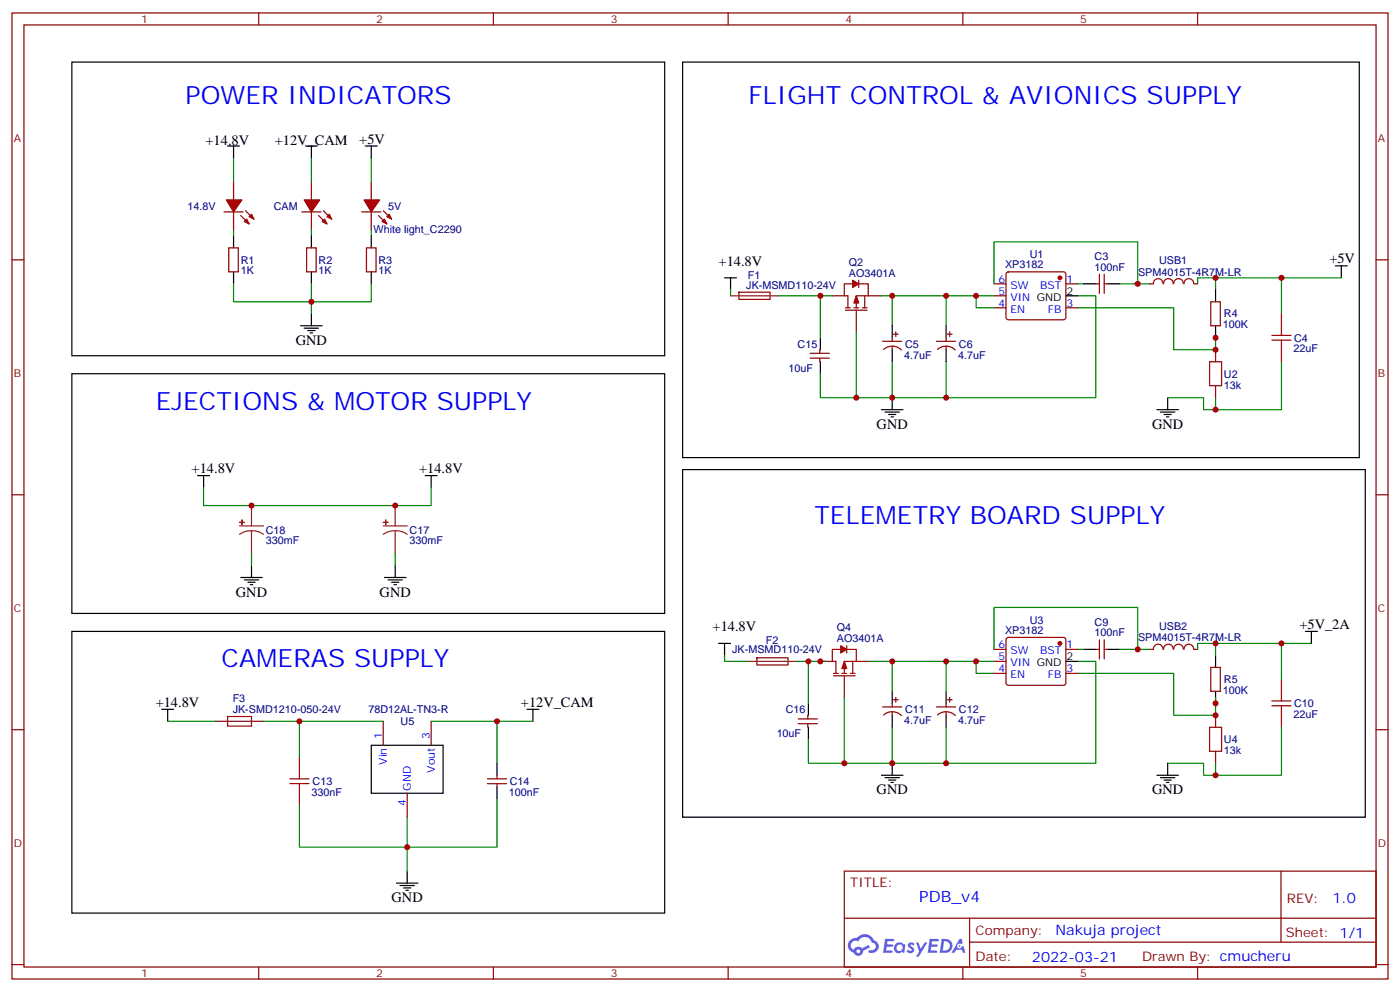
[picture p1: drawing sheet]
<svg xmlns="http://www.w3.org/2000/svg" width="412mm" height="292mm" viewBox="0 0 412 292" stroke-linecap="round" stroke-linejoin="round" font-family="sans-serif">
<g fill="none" stroke="#870000" stroke-width=".35">
<path d="M3.5 3.8h405.4v284.3h-405.4zM7.1 7.3h398.2v277.3h-398.2zM76.2 3.8v3.5M145.3 3.8v3.5M214.5 3.8v3.5M283.6 3.8v3.5M352.8 3.8v3.5M3.5 76.5h3.6M405.3 76.5h3.6M3.5 145.6h3.6M405.3 145.6h3.6M3.5 214.8h3.6"/>
<path d="M405.3 214.8h3.6M248.7 256.4h156.6v28.2h-156.6zM377.3 256.4v20.9M248.7 270.2h156.5M285.6 277.3h119.6M285.6 270.2v14.2M3.5 283.9h3.6M76.2 284.6v3.5M145.3 284.6v3.5M214.5 284.6v3.5M283.6 284.6v3.5M352.8 284.6v3.5"/>
<path d="M405.3 283.9h3.6"/>
</g>
<g fill="#5487ff">
<path d="M267.7 277.6a1.22 1.22 0 0 1 1.7 .2l-.4 .6a.47 .47 0 0 0-.3-.4 .47 .47 0 0 0-.5 .2l.1 .2a1.14 1.14 0 0 1 .8 1.8 1.14 1.14 0 0 1-1.9 0l-.2-.2 .5-.6 .7 .5a.29 .29 0 0 0 .3-.3 .29 .29 0 0 0-.2-.3 1.04 1.04 0 0 1-.6-1.7z"/>
<path d="M260.7 276.3h2.4l.3 .2-.2 .5-1.8 .1-.1 .8h1.5l.3 .4-.3 .4h-1.6l-.2 1.1h1.7l.2 .3-.2 .3-2.6 .1z"/>
<path d="M273.8 276.3h2.4l.3 .2-.1 .5-1.8 .1-.2 .8h1.6l.3 .4-.4 .4h-1.6l-.1 1.1h1.7l.2 .3-.2 .3-2.6 .1z"/>
<path d="M282.6 276.3h.7l.3 1.3-.6 .3a.69 .69 0 0 0-1 .3 .69 .69 0 0 0 .4 .9 .69 .69 0 0 0 .9-.6l.5-.2 .6 2.2h-.8l-.2-.9h-1.8l-.5 .9h-.8z"/>
<path d="M269.8 277.4h.8l.6 1.8 1.1-1.8h.9l-2.6 4.2h-.8l.9-1.5z"/>
<path d="M277.4 276.3l-.6 4.2h1.3a2.11 2.11 0 0 0 2.5-2.1 2.11 2.11 0 0 0-2.5-2.1zM278.1 277.1a1.39 1.39 0 0 1 1.7 1.4 1.39 1.39 0 0 1-1.8 1.3h-.3z"/>
<path d="M263.7 277.9a1.54 1.54 0 0 0-.1 2.2 1.54 1.54 0 0 0 2.2 .1l.6 .3 .3-2.3-.2-.3h-.4a1.49 1.49 0 0 0-2.4 0zM264 278.9a.94 .94 0 0 1 1.8 0 .94 .94 0 0 1-1.8 0z"/>
<path d="M250.4 276.7a2.18 2.18 0 0 0 1.1 3.7 1.44 1.44 0 0 0 1.6 .9 1.44 1.44 0 0 0 1.2-1.4l2-1.1-.5-.7-1.9 1a1.47 1.47 0 0 0-2.4 .4 1.39 1.39 0 0 1-.7-1.9 1.39 1.39 0 0 1 2-.5 2.12 2.12 0 0 1 2.2-1.3 2.12 2.12 0 0 1 1.9 1.7 1.14 1.14 0 0 1 1.1 1.4 1.14 1.14 0 0 1-1.7 .7 .43 .43 0 0 0-.5 .4 .43 .43 0 0 0 .4 .5 1.98 1.98 0 0 0 2.5-1.2 1.98 1.98 0 0 0-1.2-2.6 3.1 3.1 0 0 0-5.3-.6l-.9 .1zM252.3 280a.55 .55 0 0 1 1.1 0 .55 .55 0 0 1-1.1 0z"/>
<circle cx="282.6" cy="278.4" r=".26"/>
</g>
<g fill="none" stroke="#870000" stroke-width=".35">
<path d="M68.8 53.6v5.2M91.7 53.6v5.2M109.4 53.6v5.2M66 62.4h5.6M67.4 73h2.8v7h-2.8zM68.8 62.4v5.3M70.9 63.4l2.5 2.5M72.3 62l2.5 2.5M88.9 62.4h5.6M90.3 73h2.8v7h-2.8zM91.7 62.4v5.3M93.8 63.4l2.5 2.5"/>
<path d="M95.2 62l2.5 2.5M106.5 62.4h5.7M107.9 73h2.9v7h-2.9zM109.4 62.4v5.3M111.5 63.4l2.4 2.5M112.9 62l2.5 2.5M217.7 86h9.1v2.1h-9.1zM245.2 87.1h3.5M249.1 90.6h1.4M249.1 91.3h6.3M251.2 83.5h-2.5v3.6h1.1v3.5M251.5 90.6h1.4"/>
<path d="M252.2 91.3v6.3M252.9 83.5h2.9v3.6M252.9 82.5v2.1M254 90.6h1.4M254.7 87.1v3.5M255.8 87.1h-3.6v3.5M255.8 87.1h3.5M262.8 99.4v1.1M263.2 98.4h1.4M263.9 97.6v1.5M278.7 99.4v1.1M279 98.4h1.5"/>
<path d="M279.8 97.6v1.5M292.8 83.5h3.5M292.8 90.6h3.5M292.8 87.1h3.5M296.6 80.2l.4-.2h16.3l.5 .2 .2 .5v12.7l-.3 .5-.4 .2h-16.3l-.5-.2-.2-.5v-12.7zM314 83.5h3.5M314 90.6h3.5M322.8 83.5h1M323.8 80.7v5.7M325.3 83.5h1M325.3 80.7v5.7M338.7 83.5h1"/>
<path d="M339.8 83.5a1.41 1.41 0 0 1 1.4-1.5 1.41 1.41 0 0 1 1.4 1.5M342.8 83.5a1.41 1.41 0 0 1 1.4-1.5 1.41 1.41 0 0 1 1.4 1.5M345.7 83.5a1.41 1.41 0 0 1 1.5-1.5 1.41 1.41 0 0 1 1.4 1.5M348.8 83.5a1.41 1.41 0 0 1 1.4-1.5 1.41 1.41 0 0 1 1.4 1.5M351.7 83.5h1.1M356.7 88.8h2.8v7.1h-2.8zM377.5 92.4v3.5M238.7 104h5.6M238.7 105.4h5.6M241.5 102.9v1.1M241.5 105.4v1.1M260 100.5h5.6"/>
<path d="M260.3 102.9a3.8 3.8 0 0 1 5.2 .1M262.8 101.9v1M275.9 100.5h5.6M276.2 102.9a3.8 3.8 0 0 1 5.2 .1M278.7 101.9v1M358.1 102.9v3.6M358.1 113.5v3.6M377.5 102.9v3.6M223 193.6h9.1v2.1h-9.1zM241.7 194.7h3.5M245.5 198.2h1.4M245.5 198.9h6.4"/>
<path d="M247.6 191.1h-2.4v3.6h1v3.5M248 198.2h1.4M248.7 198.9v6.3M249.4 191.1h2.8v3.6M249.4 190.1v2.1M250.5 198.2h1.4M251.2 194.7v3.5M252.2 194.7h-3.5v3.5M252.2 194.7h3.6M292.8 191.1h3.5M292.8 198.2h3.5M292.8 194.7h3.5"/>
<path d="M296.6 187.8l.4-.2h16.3l.5 .2 .2 .5v12.7l-.3 .5-.4 .2h-16.3l-.5-.2-.2-.5v-12.7zM314 191.1h3.5M314 198.2h3.5M322.8 191.1h1M323.8 188.3v5.7M325.3 188.3v5.7M325.3 191.1h1M338.7 191.1h1M339.8 191.1a1.41 1.41 0 0 1 1.4-1.5 1.41 1.41 0 0 1 1.4 1.5M342.8 191.1a1.41 1.41 0 0 1 1.4-1.5 1.41 1.41 0 0 1 1.4 1.5M345.7 191.1a1.41 1.41 0 0 1 1.5-1.5 1.41 1.41 0 0 1 1.4 1.5M348.8 191.1a1.41 1.41 0 0 1 1.4-1.5 1.41 1.41 0 0 1 1.4 1.5"/>
<path d="M351.7 191.1h1.1M356.7 196.4h2.8v7.1h-2.8zM377.5 200v3.5M63.5 212.3h14.1M112.9 212.3v7.1M127 212.3v7.1M235.1 211.6h5.7M235.1 213h5.7M237.9 210.5v1.1M237.9 213v1.1M260 208.1h5.6M260.3 210.4a3.8 3.8 0 0 1 5.2 .2"/>
<path d="M262.8 207v1.1M262.8 209.5v1M263.2 206h1.4M263.9 205.2v1.5M275.9 208.1h5.6M276.2 210.4a3.8 3.8 0 0 1 5.2 .2M278.7 207v1.1M278.7 209.5v1M279 206h1.5M279.8 205.2v1.5M358.1 210.5v3.6M377.5 210.5v3.6"/>
<path d="M88.2 222.9v3.5M88.2 233.5v3.5M119.9 233.5v7M143.6 229.2h5.6M143.6 230.6h5.6M146.4 228.2v1M146.4 230.6v1.1M358.1 221.1v3.5"/>
</g>
<g fill="#870000" stroke="#870000" stroke-width=".35">
<path d="M94.9 65.2l.7-.7 .7 1.4z"/>
<path d="M96.3 63.8l.7-.7 .7 1.4z"/>
<path d="M89.6 58.8h4.6l-2.5 3.6z"/>
<path d="M112.5 65.2l.7-.7 .7 1.4z"/>
<path d="M113.9 63.8l.8-.7 .7 1.4z"/>
<path d="M107.2 58.8h4.6l-2.4 3.6z"/>
<path d="M72 65.2l.7-.7 .7 1.4z"/>
<path d="M73.4 63.8l.7-.7 .7 1.4z"/>
<path d="M66.7 58.8h4.6l-2.5 3.6z"/>
<path d="M252.2 87.1l.7 2.1h-1.4z"/>
<path d="M251.2 82.5l1.7 1-1.7 1.1z"/>
<path d="M248.7 194.7l.7 2.1h-1.4z"/>
<path d="M247.6 190.1l1.8 1-1.8 1.1z"/>
<circle cx="312.2" cy="81.8" r=".53"/>
<circle cx="312.2" cy="189.4" r=".53"/>
</g>
<g fill="none" stroke="#000" stroke-width=".35">
<path d="M21.2 18.3h174.6v86.4h-174.6zM201.1 18.3h199.3v116.4h-199.3zM67 43h3.6M68.8 43v3.5M90 43h3.5M91.7 43v3.5M107.6 43h3.5M109.4 43v3.5M68.8 69.4v3.6M91.7 69.4v3.6M109.4 69.4v3.6M393.3 78.2h3.6"/>
<path d="M395.1 78.2v3.6M68.8 80v3.5M88.5 95.9h6.4M89.6 96.6h4.2M90.7 97.3h2.1M91.4 98h.7M91.7 80v3.5M91.7 92.4v3.5M109.4 80v3.5M213.4 81.8h3.6M215.2 81.8v3.5M241.7 99.4v3.5"/>
<path d="M262.8 95.9v3.5M278.7 95.9v3.5M314 87.1h3.5M319.3 83.5h3.5M326.3 83.5h3.5M358.1 85.3v3.5M358.1 95.9v3.5M21.2 110h174.6v70.6h-174.6zM241.7 106.5v3.5M262.8 102.9v3.6M262.8 117.1v3.5M278.7 102.9v3.6"/>
<path d="M344 117.1v3.5M58.2 140h3.5M60 140v3.5M125.2 140h3.6M127 140v3.5M201.1 138.2h201.1v102.3h-201.1zM259.6 120.6h6.4M260.7 121.3h4.2M261.8 122h2.1M262.5 122.7h.7M340.8 120.6h6.3M341.8 121.3h4.3"/>
<path d="M342.9 122h2.1M343.6 122.7h.7M70.9 170h6.4M72 170.7h4.2M73 171.4h2.1M73.7 172.1h.7M74.1 166.4v3.6M113.2 170h6.4M114.3 170.7h4.2M115.4 171.4h2.1M116.1 172.1h.7M116.4 166.4v3.6"/>
<path d="M21.2 185.8h174.6v82.9h-174.6zM211.7 189.4h3.5M213.4 189.4v3.5M314 194.7h3.5M319.3 191.1h3.5M326.3 191.1h3.5M358.1 192.9v3.5M384.5 185.8h3.6M386.3 185.8v3.6M47.6 208.8h3.6M49.4 208.8v3.5M109.4 219.4h21.1v14.1h-21.1z"/>
<path d="M155.2 208.8h3.5M157 208.8v3.5M238.1 207v3.5M238.1 214.1v3.5M262.8 203.5v3.5M262.8 210.5v3.6M278.7 203.5v3.5M278.7 210.5v3.6M358.1 203.5v3.5M146.4 224.6v3.6M146.4 231.7v3.5M259.6 228.2h6.4"/>
<path d="M260.7 228.9h4.2M261.8 229.6h2.1M262.5 230.3h.7M262.8 224.6v3.6M340.8 228.2h6.3M341.8 228.9h4.3M342.9 229.6h2.1M343.6 230.3h.7M344 224.6v3.6M116.8 259.9h6.3M119.9 256.4v3.5M117.8 260.6h4.3"/>
<path d="M118.9 261.3h2.1M119.6 262h.7"/>
</g>
<g fill="none" stroke="#008700" stroke-width=".35">
<path d="M68.8 46.5v7.1M91.7 46.5v7.1M109.4 46.5v7.1M68.8 67.7v1.7M91.7 67.7v1.7M109.4 67.7v1.7M68.8 83.5v5.3h40.6v-5.3M91.7 83.5v8.9M215.2 85.3v1.8M229.3 87.1h15.9M241.7 87.1v12.3M252.2 97.6v19.5h10.6"/>
<path d="M259.3 87.1h28.2v3.5h5.3M262.8 87.1v8.8M278.7 87.1v8.8M287.5 87.1h5.3M292.8 83.5v-12.3h42.3v12.3h3.6M317.5 90.6h28.2v12.3h12.4v-5.3M317.5 87.1h5.3v30h-44.1M317.5 83.5h1.8M329.8 83.5h5.3M352.8 83.5v-1.7h5.3v3.5M358.1 81.8h19.4v10.6M377.5 81.8h17.6"/>
<path d="M241.7 110v7.1h10.5M262.8 106.5v10.6h15.9v-10.6M344 117.1h10.5v3.5h3.6M377.5 106.5v14.1h-19.4v-3.5M60 143.5v5.3h67v-5.3M74.1 162.9v3.5M116.4 162.9v3.5M213.4 192.9v1.8h7.1M234.6 194.7h8.8M238.1 194.7v12.3M255.8 194.7h31.7v3.5h5.3M262.8 194.7v8.8"/>
<path d="M278.7 194.7v8.8M287.5 194.7h5.3M292.8 191.1v-12.3h42.3v12.3h3.6M317.5 194.7h5.3v29.9h-44.1M317.5 198.2h28.2v12.3h12.4v-5.3M317.5 191.1h1.8M329.8 191.1h5.3M352.8 191.1v-1.7h5.3v3.5M358.1 189.4h19.4v10.6M377.5 189.4h8.8M49.4 212.3h14.1M77.6 212.3h35.3"/>
<path d="M88.2 212.3v10.6M127 212.3h30M146.4 212.3v12.3M238.1 217.6v7h10.6M248.7 205.2v19.4h14.1M262.8 214.1v10.5h15.9v-10.5M377.5 214.1v14.1h-19.4v-3.6M88.2 237v12.3h31.7v-8.8M146.4 235.2v14.1h-26.5v7.1M344 224.6h10.5v3.6h3.6"/>
</g>
<g fill="none" stroke="#a10000" stroke-width=".35">
<path d="M374.6 98.7h5.7M377.5 95.9v2.8M356.3 106.5h3.5v7h-3.5zM374.6 100.1h5.7M377.5 100.1v2.8M67 210.9h7.1v2.8h-7.1zM356.3 214.1h3.5v7h-3.5zM374.6 206.3h5.7M374.6 207.7h5.7M377.5 203.5v2.8M377.5 207.7v2.8M85.4 230.6h5.6"/>
<path d="M85.4 229.2h5.6M88.2 226.4v2.8M88.2 230.6v2.9"/>
</g>
<path d="M215.2 87.1h14.1M70.6 154.8h7M74.1 156.2l1.8 .2 1.7 .9M74.1 156.2l-1.9 .2-1.6 .9M74.1 148.8v6M74.1 156.2v6.7M112.9 154.8h7M116.4 156.2l1.9 .2 1.6 .9M116.4 156.2l-1.8 .2-1.7 .9M116.4 148.8v6M116.4 156.2v6.7M220.5 194.7h14.1" fill="none" stroke="#8c2424" stroke-width=".35"/>
<g fill="#8c2424" stroke="#8c2424" stroke-width=".35">
<path d="M112.9 153.7l1.4 .1z"/>
<path d="M113.6 153v1.4z"/>
<path d="M70.6 153.7l1.4 .1z"/>
<path d="M71.3 153v1.4z"/>
</g>
<g fill="#c00">
<circle cx="262.8" cy="117.1" r=".88"/>
<circle cx="358.1" cy="81.8" r=".88"/>
<circle cx="335.1" cy="83.5" r=".88"/>
<circle cx="278.7" cy="117.1" r=".88"/>
<circle cx="358.1" cy="120.6" r=".88"/>
<circle cx="358.1" cy="99.4" r=".88"/>
<circle cx="358.1" cy="102.9" r=".88"/>
<circle cx="358.1" cy="210.5" r=".88"/>
<circle cx="358.1" cy="207" r=".88"/>
<circle cx="358.1" cy="228.2" r=".88"/>
<circle cx="278.7" cy="224.6" r=".88"/>
<circle cx="335.1" cy="191.1" r=".88"/>
<circle cx="358.1" cy="189.4" r=".88"/>
<circle cx="262.8" cy="224.6" r=".88"/>
<circle cx="377.5" cy="189.4" r=".88"/>
<circle cx="377.5" cy="81.8" r=".88"/>
<circle cx="146.4" cy="212.3" r=".88"/>
<circle cx="119.9" cy="249.3" r=".88"/>
<circle cx="88.2" cy="212.3" r=".88"/>
<circle cx="91.7" cy="88.8" r=".88"/>
<circle cx="262.8" cy="87.1" r=".88"/>
<circle cx="278.7" cy="87.1" r=".88"/>
<circle cx="241.7" cy="194.7" r=".88"/>
<circle cx="278.7" cy="194.7" r=".88"/>
<circle cx="262.8" cy="194.7" r=".88"/>
<circle cx="241.7" cy="87.1" r=".88"/>
<circle cx="252.2" cy="117.1" r=".88"/>
<circle cx="238.1" cy="194.7" r=".88"/>
<circle cx="248.7" cy="224.6" r=".88"/>
<circle cx="74.1" cy="148.8" r=".88"/>
<circle cx="116.4" cy="148.8" r=".88"/>
<circle cx="287.5" cy="87.1" r=".88"/>
<circle cx="287.5" cy="194.7" r=".88"/>
</g>
<g font-size="7.4" fill="#00f">
<text x="54.7" y="30.6">POWER INDICATORS</text>
<text x="220.5" y="30.6">FLIGHT CONTROL &amp; AVIONICS SUPPLY</text>
<text x="45.9" y="120.6">EJECTIONS &amp; MOTOR SUPPLY</text>
<text x="239.9" y="154.1">TELEMETRY BOARD SUPPLY</text>
<text x="65.3" y="196.4">CAMERAS SUPPLY</text>
</g>
<text font-size="4.6" fill="#00f" x="270.8" y="265.4">PDB_v4</text>
<g font-size="4.2">
<text x="60.5" y="42.6">+14.8V</text>
<text x="80.9" y="42.6">+12V_CAM</text>
<text x="105.8" y="42.3">+5V</text>
<text x="391.6" y="77.5">+5V</text>
<text x="211.7" y="78.2">+14.8V</text>
<text x="87.1" y="101.5">GND</text>
<text x="258.2" y="126.2">GND</text>
<text x="339.4" y="126.2">GND</text>
<text x="56.4" y="139.3">+14.8V</text>
<text x="123.5" y="139.3">+14.8V</text>
<text x="69.5" y="175.6">GND</text>
<text x="111.8" y="175.6">GND</text>
<text x="209.9" y="185.8">+14.8V</text>
<text x="382.8" y="185.1">+5V_2A</text>
<text x="45.9" y="208.1">+14.8V</text>
<text x="153.5" y="208.1">+12V_CAM</text>
<text x="258.2" y="233.8">GND</text>
<text x="339.4" y="233.8">GND</text>
<text x="115.4" y="265.6">GND</text>
</g>
<g font-size="4.2" fill="#00f">
<text x="392.5" y="265.7">1.0</text>
<text x="310.9" y="275.2">Nakuja project</text>
<text x="304" y="283">2022-03-21</text>
</g>
<g font-size="3.9" fill="#800">
<text x="250.5" y="261">TITLE:</text>
<text x="379.1" y="265.7">REV:</text>
<text x="287.4" y="275.2">Company:</text>
<text x="378.7" y="275.8">Sheet: 1/1</text>
<text x="287.4" y="282.9">Date:</text>
<text x="336.4" y="282.9">Drawn By: cmucheru</text>
</g>
<g font-size="3.2" fill="#800">
<text x="41.6" y="6.8">1</text>
<text x="110.8" y="6.8">2</text>
<text x="179.9" y="6.8">3</text>
<text x="249.1" y="6.8">4</text>
<text x="318.2" y="6.8">5</text>
<text x="4.1" y="41.9">A</text>
<text x="405.9" y="41.9">A</text>
<text x="4.1" y="111.1">B</text>
<text x="405.9" y="111.1">B</text>
<text x="4.1" y="180.2">C</text>
<text x="405.9" y="180.2">C</text>
<text x="4.1" y="249.3">D</text>
<text x="405.9" y="249.3">D</text>
<text x="41.6" y="287.6">1</text>
<text x="110.8" y="287.6">2</text>
<text x="179.9" y="287.6">3</text>
<text x="249.1" y="287.6">4</text>
<text x="318.2" y="287.6">5</text>
</g>
<g font-size="3.2" fill="#000080">
<text x="55.2" y="61.8">14.8V</text>
<text x="80.6" y="61.7">CAM</text>
<text x="114.3" y="61.8">5V</text>
<text x="110.1" y="68.7">White light_C2290</text>
<text x="70.9" y="77.7">R1</text>
<text x="93.8" y="77.7">R2</text>
<text x="111.5" y="77.7">R3</text>
<text x="303.3" y="76">U1</text>
<text x="322.5" y="76.5">C3</text>
<text x="341.4" y="77.8">USB1</text>
<text x="70.9" y="80.8">1K</text>
<text x="93.8" y="80.8">1K</text>
<text x="111.5" y="80.8">1K</text>
<text x="220.3" y="82">F1</text>
<text x="250" y="81.4">AO3401A</text>
<text x="250" y="78.2">Q2</text>
<text x="296.1" y="79">XP3182</text>
<text x="322.4" y="79.7">100nF</text>
<text x="335.2" y="81.2">SPM4015T-4R7M-LR</text>
<text x="219.8" y="84.9">JK-MSMD110-24V</text>
<text x="360.5" y="93.4">R4</text>
<text x="360.2" y="96.6">100K</text>
<text x="381.2" y="100.6">C4</text>
<text x="235" y="102.3">C15</text>
<text x="266.3" y="105.5">4.7uF</text>
<text x="266.6" y="102.3">C5</text>
<text x="282.2" y="105.5">4.7uF</text>
<text x="282.5" y="102.3">C6</text>
<text x="381" y="103.7">22uF</text>
<text x="232.3" y="109.4">10uF</text>
<text x="360.5" y="111.1">U2</text>
<text x="360.5" y="114.3">13k</text>
<text x="78.3" y="160">330mF</text>
<text x="78.3" y="157">C18</text>
<text x="120.6" y="160">330mF</text>
<text x="120.6" y="157">C17</text>
<text x="246.5" y="185.8">Q4</text>
<text x="303.3" y="183.6">U3</text>
<text x="322.5" y="184.1">C9</text>
<text x="341.4" y="185.4">USB2</text>
<text x="225.6" y="189.6">F2</text>
<text x="246.5" y="189">AO3401A</text>
<text x="296.1" y="186.5">XP3182</text>
<text x="322.4" y="187.3">100nF</text>
<text x="335.2" y="188.8">SPM4015T-4R7M-LR</text>
<text x="215.7" y="192.3">JK-MSMD110-24V</text>
<text x="360.5" y="201">R5</text>
<text x="68.5" y="209.8">JK-SMD1210-050-24V</text>
<text x="68.5" y="206.6">F3</text>
<text x="108.5" y="210">78D12AL-TN3-R</text>
<text x="231.4" y="209.9">C16</text>
<text x="266.6" y="209.9">C11</text>
<text x="282.5" y="209.9">C12</text>
<text x="360.2" y="204.2">100K</text>
<text x="381.2" y="208.2">C10</text>
<text x="118" y="213.5">U5</text>
<text x="266.3" y="213.1">4.7uF</text>
<text x="282.2" y="213.1">4.7uF</text>
<text x="381" y="211.3">22uF</text>
<text x="228.8" y="217">10uF</text>
<text x="360.5" y="221.9">13k</text>
<text x="360.5" y="218.7">U4</text>
<text x="92.1" y="231">C13</text>
<text x="150.2" y="231.1">C14</text>
<text x="91.7" y="234.2">330nF</text>
<text x="149.9" y="234.3">100nF</text>
</g>
<g font-size="3.2" fill="#00f">
<text x="294.1" y="83.2">6</text>
<text x="314.1" y="83.2">1</text>
<text x="294.1" y="86.7">5</text>
<text x="297.6" y="88.5">VIN GND</text>
<text x="297.6" y="84.9">SW</text>
<text x="306.4" y="84.9">BST</text>
<text x="294.1" y="90.2">4</text>
<text x="297.6" y="92">EN</text>
<text x="308.7" y="92">FB</text>
<text x="314.1" y="90.2">3</text>
<text x="294.1" y="190.8">6</text>
<text x="314.1" y="190.8">1</text>
<text x="294.1" y="197.8">4</text>
<text x="294.1" y="194.3">5</text>
<text x="297.6" y="196.1">VIN GND</text>
<text x="297.6" y="192.5">SW</text>
<text x="306.4" y="192.5">BST</text>
<text x="314.1" y="197.8">3</text>
<text x="297.6" y="199.6">EN</text>
<text x="308.7" y="199.6">FB</text>
<text x="112.5" y="217.6" transform="rotate(-90 112.5 217.6)">1</text>
<text x="126.6" y="217.6" transform="rotate(-90 126.6 217.6)">3</text>
<text x="113.9" y="225.1" transform="rotate(-90 113.9 225.1)">Vin</text>
<text x="128.1" y="227.4" transform="rotate(-90 128.1 227.4)">Vout</text>
<text x="121" y="232.8" transform="rotate(-90 121 232.8)">GND</text>
<text x="119.6" y="237.3" transform="rotate(-90 119.6 237.3)">4</text>
</g>
<g font-size="3.2">
<text x="314.1" y="86.7">2</text>
<text x="314.1" y="194.3">2</text>
</g>
</svg>
